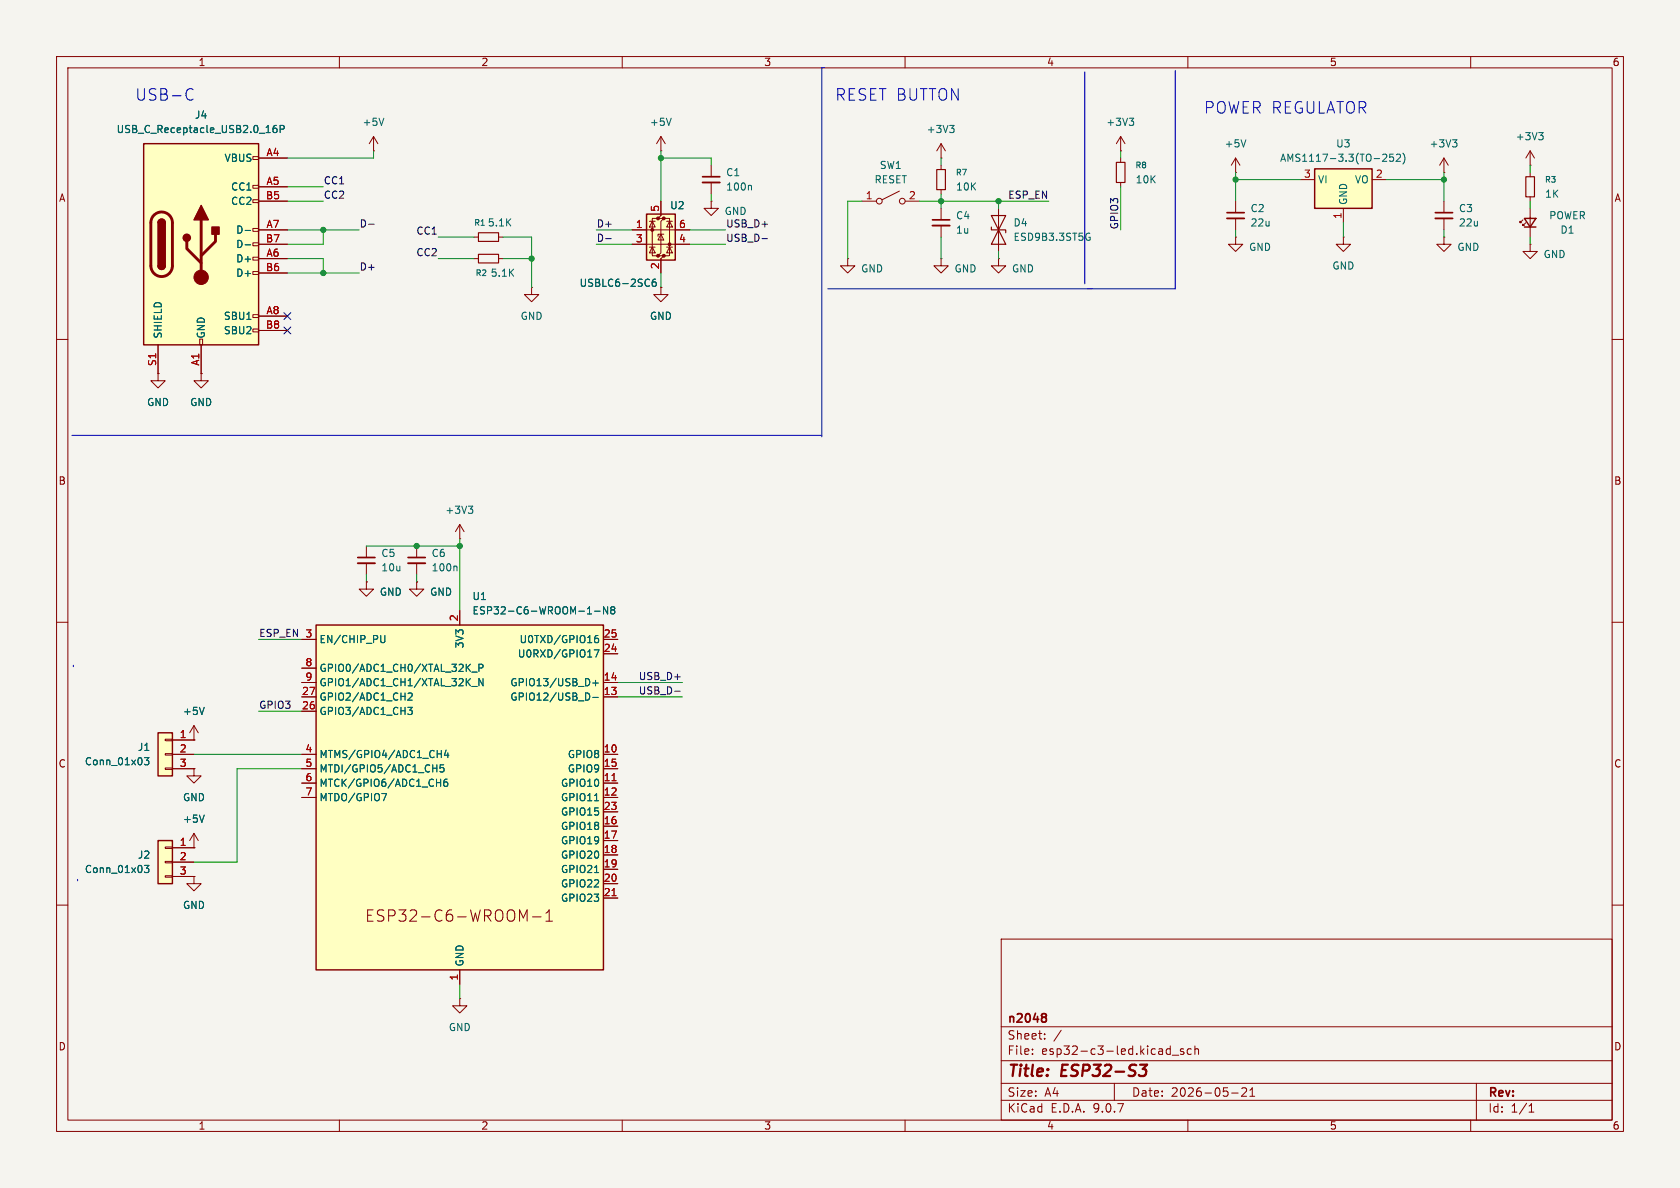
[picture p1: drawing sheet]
<svg xmlns="http://www.w3.org/2000/svg" width="297mm" height="210mm" viewBox="0 0 297 210" stroke-linecap="round" stroke-linejoin="round" font-family="sans-serif">
<path d="M0 0h297v210h-297z" fill="#f5f4ef" stroke="#f5f4ef" stroke-width=".18"/>
<g fill="none" stroke="#840000" stroke-width=".18">
<path d="M10 10h277v190h-277zM12 12h273v186h-273zM60 10v2M110 10v2M160 10v2M210 10v2M260 10v2M166.4 36.8v2.1M166.4 39.9v2M176.5 36.8v7.7M218.4 30.5h.1M218.4 27.9l-.7 1.3"/>
<path d="M218.4 27.9l.8 1.3M218.4 27.9v2.6M270.5 29.2h.1M270.5 26.7l-.8 1.2M270.5 26.7l.8 1.2M270.5 26.7v2.5M83.8 45.7h.8M83.8 41.9h.8M88.1 45.7h.8M88.1 41.9h.8M94 50.8v1.3h1.2l-1.2 1.2-1.3-1.2h1.3M94 50.8h.1"/>
<path d="M149.9 45.7v1.3h1.2l-1.2 1.3-1.3-1.3h1.3M149.9 45.7h.1M166.4 45.7v1.3h1.2l-1.2 1.3-1.3-1.3h1.3M166.4 45.7h.1M176.5 45.7v1.3h1.3l-1.3 1.3-1.2-1.3h1.2M176.5 45.7h.1M237.5 41.9v1.3h1.3l-1.3 1.3-1.3-1.3h1.3M237.5 41.9h.1M10 60h2M285 60h2M10 110h2M285 110h2"/>
<path d="M34.3 149.9h.1M34.3 147.3l.8 1.3M34.3 147.3l-.8 1.3M34.3 147.3v2.6M10 160h2M177 166h108v32h-108zM285 160h2M60 198v2M110 198v2M160 198v2M177 194.5h108M177 191.5h108"/>
<path d="M177 187.5h108M177 181.5h108M182.5 186.3v.1M182.5 185.5v.1M184.7 183.6v.1M184.7 182.8v.1M187.6 182.1l-1.3 2M197 191.5v3M206.5 185.4l.4 .1M206.9 184.9v1.5M206.9 186.3l-.4 .1M207.2 186.5h1.2"/>
<path d="M209.2 185.5l-.3-.1-.2 .2v.2l.5 .2v.3h-.5M210 198v2M210.6 185.5l-.4-.1-.3 .3v.4l.1 .2h.6M211.2 185.5l.3-.1 .3 .1 .1 .9M211.2 184.9v1.5M217.7 193.2h1.2M219.5 192.4l.6-.1 .2 .1 .1 .3-.9 1.1h.9M221 193.8h.8M221 192.7l.4-.4v1.5M260 198v2M261 191.5v6.5M270.3 196.6h.9"/>
<path d="M270.3 195.5l.4-.4v1.5"/>
</g>
<path d="M201.6 188.2h1.2l-.8 .8h.3l.3 .2v.6l-.4 .4h-.6" fill="none" stroke="#840000" stroke-width=".4"/>
<path d="M164.8 38.9h3.1M184.4 179.2l.4 .1 .2 .2-.3 .3M184.4 179.8h.3M184.7 179.8l.2 .2 .1 .4-.2 .2-.4 .1" fill="none" stroke="#840000" stroke-width=".3"/>
<path d="M220.3 24.7l-.5 1.3M272 23.4h.8l-.4 .5M272.6 23.9l.2 .3v.3l-.2 .2M192.4 41.2l.3 .1M192.5 41.9h.2v.5l-.3 .1M36.1 144.1l-.4 1.3" fill="none" stroke="#006464" stroke-width=".18"/>
<path d="M175.3 38.1h2.5l-1.3 2.5zM84.6 45h3.5v1.5h-3.5zM84.6 41.1h3.5v1.6h-3.5zM175.3 40.1v.5h2.5v.5M176.5 40.6l1.3 2.6h-2.5z" fill="none" stroke="#840000" stroke-width=".2"/>
<path d="M164.8 39.9h3.1" fill="none" stroke="#840000" stroke-width=".33"/>
<path d="M232.4 29.8h10.2v7h-10.2z" fill="#ffffc2"/>
<path d="M232.4 29.8h10.2v7h-10.2z" fill="none" stroke="#840000" stroke-width=".25"/>
<path d="M125.7 29.2v2M125.7 32.3v2M229.9 31.8h2.5M237.5 36.8v2.6M242.6 31.8h2.5" fill="none" stroke="#840000" stroke-width=".18"/>
<path d="M132.7 32.8l.2 .1v.7M244.6 27.2l.4 .1 .2 .3-.8 .9h.8M246.3 27.2h-.6v.7l.1-.2 .5 .1 .1 .2-.1 .4-.2 .1-.4-.1M246.9 27.4l.4-.2 .3 .4-.8 .9h.8M248 27.1a1.46 1.46 0 0 1 0 1.9" fill="none" stroke="#006464" stroke-width=".18"/>
<path d="M124.2 31.2h3.1" fill="none" stroke="#840000" stroke-width=".3"/>
<path d="M124.2 32.3h3.1" fill="none" stroke="#840000" stroke-width=".33"/>
<path d="M27.9 129.5h2.6v7.7h-2.6z" fill="#ffffc2"/>
<path d="M27.9 129.5h2.6v7.7h-2.6z" fill="none" stroke="#840000" stroke-width=".25"/>
<path d="M29.2 130.7h1.3v.2h-1.3zM29.2 133.2h1.3v.3h-1.3zM29.2 135.8h1.3v.2h-1.3zM30.5 130.8h3.8M30.5 133.4h3.8M30.5 135.9h3.8M81.3 176.5v1.3h1.2l-1.2 1.3-1.3-1.3h1.3M81.3 176.5h.1" fill="none" stroke="#840000" stroke-width=".18"/>
<path d="M25.5 133.9h.8l-.4 .5 .4 .1v.6l-.2 .1-.6-.1" fill="none" stroke="#006464" stroke-width=".18"/>
<path d="M55.9 110.5h50.8v61h-50.8z" fill="#ffffc2"/>
<path d="M55.9 110.5h50.8v61h-50.8z" fill="none" stroke="#840000" stroke-width=".25"/>
<g fill="none" stroke="#840000" stroke-width=".18">
<path d="M53.3 113h2.6M53.3 118.1h2.6M81.3 108v2.5M106.7 113h2.5M106.7 115.6h2.5M34.3 130.8h.1M34.3 128.3l.8 1.2M34.3 128.3l-.8 1.2M34.3 128.3v2.5M53.3 120.7h2.6M53.3 123.2h2.6M53.3 125.7h2.6"/>
<path d="M53.3 133.4h2.6M53.3 135.9h2.6M53.3 138.4h2.6M106.7 120.7h2.5M106.7 123.2h2.5M106.7 133.4h2.5M106.7 135.9h2.5M106.7 138.4h2.5M53.3 141h2.6M106.7 141h2.5M106.7 143.5h2.5M106.7 146.1h2.5"/>
<path d="M106.7 148.6h2.5M106.7 151.1h2.5M106.7 153.7h2.5M106.7 156.2h2.5M106.7 158.8h2.5M81.3 171.5v2.5M92.5 162.3l.7-1.5v2M94.1 162.1h1.6M96.5 162.8h1.2M96.5 161.4l.6-.6v2"/>
</g>
<g fill="none" stroke="#006464" stroke-width=".18">
<path d="M68 112.3v1.2l-.2 .1-.4-.1M83.4 118.8h1M84.7 118.1l.6-.1 .1-.2-.1-.3-.6-.1v1.3M85.4 120v1.2l-.7-1.2v1.2M103.9 108.5h.7M105 114.9h.9l-.6 1.2M105.1 108h1M105.7 112.3l-.4 .1a.86 .86 0 0 0 0 1.2l.5-.1v-.4l-.2-.3-.4 .1-.1 .2M107.4 107.3v1.2l-.7-1.2v1.2M108.2 107.8l-.2 .2v.4l.2 .1h.4l.1-.2v-.3l-.2-.2M108.2 107.8l-.2-.2 .2-.3h.3l.2 .2-.2 .3M108.2 107.8h.3"/>
<path d="M36.1 125l-.4 1.3M72.1 125h.8l-.4 .5 .3 .1v.6l-.2 .1-.5-.1M72.2 122.6l.4-.1 .3 .4-.8 .9h.8M76.5 135.8h.7M77.2 138.3h.7M77.2 135.2v1.3M77.3 133.3h.7M77.9 137.7v1.3M78 132.7v1.2M78.4 135.2h-.6v.6l.2-.1h.4l.1 .2-.1 .4-.1 .2-.5-.2M78.9 132.6l-.3 .9h.7M79 137.7l-.3 .1a.86 .86 0 0 0 0 1.2l.4-.1 .1-.4-.3-.3h-.2l-.3 .3"/>
<path d="M79.2 133.1v.8M83.4 121.4h1M104 122.6l.3 .4-.3 .7M104.8 120.7h1M104.8 123.3h1M105.3 120.3v.9M67.5 140.3h.8l-.5 1.2M105.1 141.5h.7M105.1 154.2h.7"/>
</g>
<path d="M108.2 138h.7M108.2 158.3h.7" fill="none" stroke="#a90000" stroke-width=".18"/>
<path d="M27.9 148.6h2.6v7.6h-2.6z" fill="#ffffc2"/>
<path d="M27.9 148.6h2.6v7.6h-2.6z" fill="none" stroke="#840000" stroke-width=".25"/>
<g fill="none" stroke="#840000" stroke-width=".18">
<path d="M66 26.7h.1M66 24.1l-.7 1.3M66 24.1l.8 1.3M66 24.1v2.6M218.4 35.6v2M218.4 38.6v2M255.3 30.5h.1M255.3 27.9l-.8 1.3M255.3 27.9l.7 1.3M255.3 27.9v2.6M270.5 30.5v.7M270.5 34.8v.8"/>
<path d="M218.4 41.9v1.3h1.3l-1.3 1.3-1.2-1.3h1.2M218.4 41.9h.1M27.9 66v1.3h1.3l-1.3 1.3-1.2-1.3h1.2M27.9 66h.1M35.6 66v1.3h1.2l-1.2 1.3-1.3-1.3h1.3M35.6 66h.1M64.8 96.5v2.1M64.8 99.6v2M73.7 96.5v2.1M73.7 99.6v2M81.3 95.3h.1M81.3 92.7l-.8 1.3"/>
<path d="M81.3 92.7l.7 1.3M81.3 92.7v2.6M64.8 102.9v1.2h1.2l-1.2 1.3-1.3-1.3h1.3M64.8 102.9h.1M73.7 102.9v1.2h1.2l-1.2 1.3-1.3-1.3h1.3M73.7 102.9h.1M29.2 149.7h1.3v.3h-1.3zM29.2 152.3h1.3v.2h-1.3zM29.2 154.8h1.3v.3h-1.3zM30.5 149.9h3.8M30.5 152.4h3.8M30.5 154.9h3.8"/>
</g>
<path d="M67.9 20.9l-.5 1.3M256.8 24.7h.8l-.5 .5M257.3 25.2l.3 .2v.3l-.3 .3M82.8 89.5h.8l-.4 .5M83.3 90l.3 .2v.3l-.3 .2M80.6 100.1l.2 .2v.6M25.5 153h.8l-.4 .5 .4 .1v.5l-.2 .1-.6-.1" fill="none" stroke="#006464" stroke-width=".18"/>
<path d="M216.9 37.6h3.1M63.2 98.6h3.1M72.1 98.6h3.1" fill="none" stroke="#840000" stroke-width=".3"/>
<path d="M216.9 38.6h3.1M63.2 99.6h3.1M72.1 99.6h3.1" fill="none" stroke="#840000" stroke-width=".33"/>
<path d="M269.7 31.2h1.6v3.6h-1.6z" fill="none" stroke="#840000" stroke-width=".2"/>
<path d="M25.4 25.4h20.3v35.6h-20.3z" fill="#ffffc2"/>
<g fill="none" stroke="#840000" stroke-width=".18">
<path d="M44.7 27.7h1v.5h-1zM44.7 32.8h1v.5h-1zM44.7 35.3h1v.5h-1zM45.7 27.9h5.1M45.7 33h5.1M45.7 35.6h5.1M116.8 26.7h.1M116.8 24.1l-.7 1.3M116.8 24.1l.8 1.3M116.8 24.1v2.6M125.7 35.6v1.2h1.3l-1.3 1.3-1.2-1.3h1.2M125.7 35.6h.1"/>
<path d="M152.4 35.6h2.5M159 33.8l-3 1.5M160 35.6h2.6M166.4 27.9h.1M166.4 25.4v2.5M166.4 29.2v.8M166.4 33.5v.8M166.4 25.4l-.8 1.3M166.4 25.4l.7 1.3M198.1 26.7h.1M198.1 24.1v2.6M198.1 27.9v.8"/>
<path d="M198.1 32.3v.7M198.1 24.1l-.7 1.3M198.1 24.1l.8 1.3M255.3 35.6v2M255.3 38.6v2M269.2 38.9l-.5 .5v-.3v.3h.3M269.7 39.4l-.5 .5v-.3v.3h.3M270.5 36.8v5.1M35.3 59.9h.5v1.1h-.5zM44.7 40.4h1v.5h-1zM44.7 42.9h1v.5h-1zM44.7 45.5h1v.5h-1z"/>
<path d="M44.7 48h1v.5h-1zM44.7 55.6h1v.5h-1zM44.7 58.2h1v.5h-1zM45.7 40.6h5.1M45.7 43.2h5.1M45.7 45.7h5.1M45.7 48.3h5.1M45.7 55.9h5.1M45.7 58.4h5.1M116.8 50.8v1.3h1.3l-1.3 1.2-1.2-1.2h1.2M116.8 50.8h.1M255.3 41.9v1.3h1.2l-1.2 1.3-1.3-1.3h1.3"/>
<path d="M255.3 41.9h.1M270.5 43.2v1.3h1.3l-1.3 1.2-1.3-1.2h1.3M270.5 43.2h.1M27.9 61v5M35.6 61v5"/>
<circle cx="155.4" cy="35.6" r=".51"/>
<circle cx="159.5" cy="35.6" r=".51"/>
</g>
<path d="M25.4 25.4h20.3v35.6h-20.3zM27.9 39.4a.64 .64 0 0 1 .7-.7 .64 .64 0 0 1 .6 .7M269.5 38.6h2l-1 1.5zM27.9 47a.64 .64 0 0 0 .7 .6 .64 .64 0 0 0 .6-.6M269.5 40.1h2" fill="none" stroke="#840000" stroke-width=".25"/>
<path d="M27.2 38a1.9 1.9 0 0 1 2.1-.4 1.9 1.9 0 0 1 1.2 1.8v7.6a1.91 1.91 0 0 1-1.9 1.9 1.91 1.91 0 0 1-1.9-1.9v-7.8l.1-.6zM35.6 38.9v10.1M33 42.7v1.2l2.6 2.6M38.1 41.4v1.3l-2.5 2.5" fill="none" stroke="#840000" stroke-width=".51"/>
<g fill="#840000" stroke="#840000" stroke-width=".25">
<path d="M27.9 39.4h1.3v7.6h-1.3z"/>
<path d="M28.1 38.9a.64 .64 0 0 1 .7-.1 .64 .64 0 0 1 .4 .6h-1.3z"/>
<path d="M27.9 47h1.3a.64 .64 0 0 1-.6 .6 .64 .64 0 0 1-.7-.6z"/>
<path d="M35.6 36.3l1.2 2.6h-2.5z"/>
<path d="M37.5 40.1h1.2v1.3h-1.2z"/>
<circle cx="33" cy="42" r=".63"/>
</g>
<circle cx="35.6" cy="49" r="1.27" fill="#840000" stroke="#840000" stroke-width=".18"/>
<path d="M48.9 22.2h-.4a.86 .86 0 0 0 0 1.2l.4-.1 .1-.4-.3-.2h-.3l-.1 .2M49.5 22.8h.6l.2-.2-.1-.3-.7-.1v1.2M118.7 20.9l-.5 1.3M167.9 22.2h.8l-.5 .5M168.4 22.7l.3 .2v.3l-.3 .2M199.6 20.9h.8l-.4 .5M200.2 21.4l.2 .2v.3l-.2 .3M43.3 40.7h1M43.3 43.3h1" fill="none" stroke="#006464" stroke-width=".18"/>
<path d="M253.7 37.6h3.1" fill="none" stroke="#840000" stroke-width=".3"/>
<path d="M253.7 38.6h3.1" fill="none" stroke="#840000" stroke-width=".33"/>
<path d="M165.6 30h1.5v3.5h-1.5zM197.4 28.7h1.5v3.6h-1.5z" fill="none" stroke="#840000" stroke-width=".2"/>
<path d="M114.3 37.8h5.1v8.2h-5.1z" fill="#ffffc2"/>
<g fill="#840000" stroke="#840000" stroke-width=".18">
<circle cx="115.3" cy="40.6" r=".25"/>
<circle cx="116.3" cy="38.6" r=".25"/>
<circle cx="116.3" cy="45.2" r=".25"/>
<circle cx="117.3" cy="38.6" r=".25"/>
<circle cx="117.3" cy="45.2" r=".25"/>
<circle cx="118.4" cy="43.2" r=".25"/>
</g>
<g fill="none" stroke="#840000" stroke-width=".18">
<path d="M45.7 27.9h5.1M45.7 33h5.1M45.7 35.6h5.1M114.8 39.1h1M115.3 39.1l.5 1h-1zM116.3 38.6h-1v6.6h1M116.8 35.6v2.5l-.5 .5h1l-.5 .5v5.6l-.5 .5h1l-.5 .5v2.6M117.3 38.6h1.1v6.6h-1.1M117.9 39.1h1M118.4 39.1l.5 1h-1zM45.7 40.6h5.1M45.7 43.2h5.1"/>
<path d="M45.7 45.7h5.1M45.7 48.3h5.1M45.7 55.9h5.1M45.7 58.4h5.1M111.8 40.6h10.1M111.8 43.2h10.1M114.8 43.7h1M115.3 43.7l.5 1h-1zM116.8 41.4l.5 1h-1zM116.8 50.8h.1M117.3 41.4h-1v.4M117.9 43.7h1"/>
<path d="M118.4 43.7l.5 1h-1zM27.9 66h.1M27.9 61v5M35.6 66h.1M35.6 61v5M53.3 113h2.6M53.3 118.1h2.6M64.8 102.9h.1M73.7 102.9h.1M81.3 108v2.5M106.7 113h2.5M106.7 115.6h2.5"/>
<path d="M30.5 133.4h3.8M30.5 135.9h3.8M30.5 130.8h3.8M34.3 135.9v1.3h-1.3l1.3 1.2 1.3-1.2h-1.3M34.3 135.9h.1M34.3 130.8h.1M53.3 120.7h2.6M53.3 123.2h2.6M53.3 125.7h2.6M53.3 133.4h2.6M53.3 135.9h2.6M53.3 138.4h2.6"/>
<path d="M106.7 120.7h2.5M106.7 123.2h2.5M106.7 133.4h2.5M106.7 135.9h2.5M106.7 138.4h2.5M30.5 149.9h3.8M30.5 152.4h3.8M30.5 154.9h3.8M34.3 154.9v1.3h-1.3l1.3 1.3 1.3-1.3h-1.3M34.3 154.9h.1M34.3 149.9h.1M53.3 141h2.6"/>
<path d="M106.7 141h2.5M106.7 143.5h2.5M106.7 146.1h2.5M106.7 148.6h2.5M106.7 151.1h2.5M106.7 153.7h2.5M106.7 156.2h2.5M106.7 158.8h2.5M81.3 171.5v2.5"/>
</g>
<path d="M114.3 37.8h5.1v8.2h-5.1z" fill="none" stroke="#840000" stroke-width=".25"/>
<g fill="none" stroke="#006464" stroke-width=".18">
<path d="M48.9 22.2h-.4a.86 .86 0 0 0 0 1.2l.4-.1 .1-.4-.3-.2h-.3l-.1 .2M49.5 22.8h.6l.2-.2-.1-.3-.7-.1v1.2M43.3 40.7h1M43.3 43.3h1M115.9 49.3l-.4 .1a.86 .86 0 0 0 0 1.2l.5-.1v-.4l-.2-.3h-.3l-.2 .3M68 112.3v1.2l-.2 .1-.4-.1M83.4 118.8h1M84.7 118.1l.6-.1 .1-.2-.1-.3-.6-.1v1.3M85.4 120v1.2l-.7-1.2v1.2M103.9 108.5h.7M105 114.9h.9l-.6 1.2M105.1 108h1"/>
<path d="M105.7 112.3l-.4 .1a.86 .86 0 0 0 0 1.2l.5-.1v-.4l-.2-.3-.4 .1-.1 .2M107.4 107.3v1.2l-.7-1.2v1.2M108.2 107.8l-.2 .2v.4l.2 .1h.4l.1-.2v-.3l-.2-.2M108.2 107.8l-.2-.2 .2-.3h.3l.2 .2-.2 .3M108.2 107.8h.3M25.5 133.9h.8l-.4 .5 .4 .1v.6l-.2 .1-.6-.1M36.1 125l-.4 1.3M72.1 125h.8l-.4 .5 .3 .1v.6l-.2 .1-.5-.1M72.2 122.6l.4-.1 .3 .4-.8 .9h.8M76.5 135.8h.7M77.2 138.3h.7M77.2 135.2v1.3"/>
<path d="M77.3 133.3h.7M77.9 137.7v1.3M78 132.7v1.2M78.4 135.2h-.6v.6l.2-.1h.4l.1 .2-.1 .4-.1 .2-.5-.2M78.9 132.6l-.3 .9h.7M79 137.7l-.3 .1a.86 .86 0 0 0 0 1.2l.4-.1 .1-.4-.3-.3h-.2l-.3 .3M79.2 133.1v.8M83.4 121.4h1M104 122.6l.3 .4-.3 .7M104.8 120.7h1M104.8 123.3h1M105.3 120.3v.9"/>
<path d="M25.5 153h.8l-.4 .5 .4 .1v.5l-.2 .1-.6-.1M36.1 144.1l-.4 1.3M67.5 140.3h.8l-.5 1.2M105.1 141.5h.7M105.1 154.2h.7"/>
</g>
<path d="M65.2 39.6h.9M107.1 42.2h1M134.7 42.2h1M119.3 122.2h.9" fill="none" stroke="#0f0f0f" stroke-width=".18"/>
<path d="M33.3 15.8a.71 .71 0 0 1 .8 .1M34.1 17.5a.71 .71 0 0 1-.8 .1M145.8 11.9h-.5v65.3M191.8 12.7v37.5M207.8 12.4v38.7h-61.5M12.7 77h132.6M13 117.6v.3M13.7 155.4v.3" fill="none" stroke="#0000c2" stroke-width=".18"/>
<g fill="none" stroke="#009600" stroke-width=".18">
<path d="M50.8 35.6h6.3M50.8 33h6.3M66 26.7v1.2h-15.2M116.8 27.9h8.9v1.3M116.8 26.7v8.9M125.7 34.3v1.3M152.4 35.6h-2.5v10.1M162.6 35.6h22.8M166.4 27.9v1.3M166.4 34.3v2.5M176.5 35.6v1.2M198.1 26.7v1.2"/>
<path d="M198.1 33v7.6M218.4 31.8h11.5M218.4 30.5v5.1M237.5 39.4v2.5M245.1 31.8h10.2M255.3 30.5v5.1M270.5 29.2v1.3M270.5 35.6v1.2M50.8 45.7h6.3v2.6M50.8 40.6h12.7M50.8 48.3h12.7M57.1 40.6v2.6h-6.3"/>
<path d="M77.5 45.7h6.3M77.5 41.9h6.3M88.9 45.7h5.1M88.9 41.9h5.1v8.9M105.4 40.6h6.4M105.4 43.2h6.4M116.8 48.3v2.5M121.9 40.6h6.4M121.9 43.2h6.4M166.4 41.9v3.8M176.5 44.5v1.2M218.4 40.6v1.3"/>
<path d="M255.3 40.6v1.3M270.5 41.9v1.3M64.8 96.5h16.5M81.3 95.3v12.7M45.7 113h7.6M64.8 101.6v1.3M73.7 101.6v1.3M34.3 133.4h19M45.7 125.7h7.6M53.3 135.9h-11.4v16.5h-7.6M109.2 120.7h11.4M109.2 123.2h11.4"/>
<path d="M81.3 174v2.5"/>
</g>
<path d="M50.2 57.8l1.2 1.2M50.2 55.3l1.2 1.2M51.4 57.8l-1.2 1.2M51.4 55.3l-1.2 1.2" fill="none" stroke="#000084" stroke-width=".18"/>
<path d="M108.2 138h.7M108.2 158.3h.7" fill="none" stroke="#a90000" stroke-width=".18"/>
<g fill="#009600" stroke="#009600" stroke-width=".18">
<circle cx="166.4" cy="35.6" r=".46"/>
<circle cx="176.5" cy="35.6" r=".46"/>
<circle cx="116.8" cy="27.9" r=".46"/>
<circle cx="81.3" cy="96.5" r=".46"/>
<circle cx="73.7" cy="96.5" r=".46"/>
<circle cx="57.1" cy="40.6" r=".46"/>
<circle cx="57.1" cy="48.3" r=".46"/>
<circle cx="255.3" cy="31.8" r=".46"/>
<circle cx="218.4" cy="31.8" r=".46"/>
<circle cx="94" cy="45.7" r=".46"/>
</g>
<g font-size="2.8" fill="#0000c2">
<text x="23.9" y="18">USB-C</text>
<text x="147.6" y="18">RESET BUTTON</text>
<text x="212.8" y="20.3">POWER REGULATOR</text>
</g>
<g font-size="2.8" fill="#840000">
<text x="64.5" y="163.2">ESP32-C6-WROOM-1</text>
<text x="178" y="190.9">Title:</text>
<text x="187.7" y="190.9">ESP32-S3</text>
</g>
<g font-size="2.1" fill="#840000">
<text x="178" y="184">Sheet:</text>
<text x="178" y="181.2">n2048</text>
<text x="178" y="186.7">File:</text>
<text x="184.1" y="186.7">esp32-c3-led.kicad_sch</text>
<text x="178" y="196.9">KiCad</text>
<text x="178" y="194.1">Size:</text>
<text x="184.7" y="194.1">A4</text>
<text x="185.7" y="196.9">E.D.A.</text>
<text x="193.3" y="196.9">9.0.7</text>
<text x="200" y="194.1">Date:</text>
<text x="207" y="194.1">2026-05-21</text>
<text x="263" y="194.3">Rev:</text>
<text x="263" y="196.9">Id:</text>
<text x="267.1" y="196.9">1/1</text>
</g>
<g font-size="1.8" fill="#840000">
<text x="35" y="11.9">1</text>
<text x="85" y="11.9">2</text>
<text x="135" y="11.9">3</text>
<text x="185" y="11.9">4</text>
<text x="235" y="11.9">5</text>
<text x="285" y="11.9">6</text>
<text x="10.3" y="35.9">A</text>
<text x="285.3" y="35.9">A</text>
<text x="10.3" y="85.9">B</text>
<text x="285.3" y="85.9">B</text>
<text x="10.3" y="135.9">C</text>
<text x="285.3" y="135.9">C</text>
<text x="10.3" y="185.9">D</text>
<text x="285.3" y="185.9">D</text>
<text x="35" y="199.9">1</text>
<text x="85" y="199.9">2</text>
<text x="135" y="199.9">3</text>
<text x="185" y="199.9">4</text>
<text x="235" y="199.9">5</text>
<text x="285" y="199.9">6</text>
</g>
<g font-size="1.8" fill="#006464">
<text x="20.5" y="23.7">USB_C_Receptacle_USB2.0_16P</text>
<text x="34.4" y="21.2">J4</text>
<text x="64" y="22.5">+5V</text>
<text x="114.8" y="22.5">+5V</text>
<text x="163.7" y="23.7">+3V3</text>
<text x="195.5" y="22.5">+3V3</text>
<text x="39.6" y="28.8">VBUS</text>
<text x="216.4" y="26.3">+5V</text>
<text x="226.2" y="28.8">AMS1117-3.3(TO-252)</text>
<text x="236.1" y="26.3">U3</text>
<text x="252.6" y="26.3">+3V3</text>
<text x="267.9" y="25">+3V3</text>
<text x="40.8" y="33.9">CC1</text>
<text x="128.3" y="31.3">C1</text>
<text x="128.3" y="33.9">100n</text>
<text x="154.5" y="32.6">RESET</text>
<text x="155.4" y="30.1">SW1</text>
<text x="168.9" y="33.9">10K</text>
<text x="200.7" y="32.6">10K</text>
<text x="232.9" y="32.6">VI</text>
<text x="239.4" y="32.6">VO</text>
<text x="273.1" y="35.2">1K</text>
<text x="40.8" y="36.4">CC2</text>
<text x="41.7" y="41.5">D-</text>
<text x="86.1" y="40.2">5.1K</text>
<text x="118.4" y="37.2">U2</text>
<text x="128" y="38.2">GND</text>
<text x="168.9" y="39">C4</text>
<text x="168.9" y="41.5">1u</text>
<text x="179.1" y="40.2">D4</text>
<text x="221" y="37.7">C2</text>
<text x="221" y="40.2">22u</text>
<text x="238.4" y="36.3" transform="rotate(-90 238.4 36.3)">GND</text>
<text x="257.8" y="37.7">C3</text>
<text x="257.8" y="40.2">22u</text>
<text x="273.8" y="39">POWER</text>
<text x="275.8" y="41.5">D1</text>
<text x="41.7" y="44">D-</text>
<text x="41.7" y="46.6">D+</text>
<text x="179.1" y="42.8">ESD9B3.3ST5G</text>
<text x="220.7" y="44.6">GND</text>
<text x="235.5" y="47.9">GND</text>
<text x="257.6" y="44.6">GND</text>
<text x="272.8" y="45.8">GND</text>
<text x="41.7" y="49.1">D+</text>
<text x="86.7" y="49.1">5.1K</text>
<text x="102.4" y="50.9">USBLC6-2SC6</text>
<text x="152.1" y="48.4">GND</text>
<text x="168.7" y="48.4">GND</text>
<text x="178.8" y="48.4">GND</text>
<text x="28.8" y="59.9" transform="rotate(-90 28.8 59.9)">SHIELD</text>
<text x="36.4" y="59.9" transform="rotate(-90 36.4 59.9)">GND</text>
<text x="39.5" y="56.7">SBU1</text>
<text x="39.5" y="59.3">SBU2</text>
<text x="91.9" y="56.7">GND</text>
<text x="114.8" y="56.7">GND</text>
<text x="25.9" y="72">GND</text>
<text x="33.5" y="72">GND</text>
<text x="78.6" y="91">+3V3</text>
<text x="67.3" y="98.7">C5</text>
<text x="67.3" y="101.2">10u</text>
<text x="76.2" y="98.7">C6</text>
<text x="76.2" y="101.2">100n</text>
<text x="67.1" y="105.5">GND</text>
<text x="75.9" y="105.5">GND</text>
<text x="83.4" y="106.3">U1</text>
<text x="56.4" y="113.9">EN/CHIP_PU</text>
<text x="83.4" y="108.8">ESP32-C6-WROOM-1-N8</text>
<text x="91.8" y="113.9">U0TXD/GPIO16</text>
<text x="56.4" y="119">GPIO0/ADC1_CH0/XTAL_32K_P</text>
<text x="82.1" y="114.7" transform="rotate(-90 82.1 114.7)">3V3</text>
<text x="91.5" y="116.4">U0RXD/GPIO17</text>
<text x="56.4" y="121.5">GPIO1/ADC1_CH1/XTAL_32K_N</text>
<text x="56.4" y="124.1">GPIO2/ADC1_CH2</text>
<text x="90.1" y="121.5">GPIO13/USB_D+</text>
<text x="90.1" y="124.1">GPIO12/USB_D-</text>
<text x="32.3" y="126.6">+5V</text>
<text x="56.4" y="126.6">GPIO3/ADC1_CH3</text>
<text x="14.9" y="135.5">Conn_01x03</text>
<text x="24.3" y="132.9">J1</text>
<text x="56.4" y="134.2">MTMS/GPIO4/ADC1_CH4</text>
<text x="56.4" y="136.8">MTDI/GPIO5/ADC1_CH5</text>
<text x="100.3" y="134.2">GPIO8</text>
<text x="100.3" y="136.8">GPIO9</text>
<text x="32.3" y="141.8">GND</text>
<text x="56.4" y="139.3">MTCK/GPIO6/ADC1_CH6</text>
<text x="56.4" y="141.8">MTDO/GPIO7</text>
<text x="99.1" y="139.3">GPIO10</text>
<text x="99.1" y="141.8">GPIO11</text>
<text x="32.3" y="145.6">+5V</text>
<text x="99.1" y="144.4">GPIO15</text>
<text x="99.1" y="146.9">GPIO18</text>
<text x="99.1" y="149.5">GPIO19</text>
<text x="14.9" y="154.5">Conn_01x03</text>
<text x="24.3" y="152">J2</text>
<text x="99.1" y="152">GPIO20</text>
<text x="99.1" y="154.5">GPIO21</text>
<text x="32.3" y="160.9">GND</text>
<text x="99.1" y="157.1">GPIO22</text>
<text x="99.1" y="159.6">GPIO23</text>
<text x="82.1" y="170.9" transform="rotate(-90 82.1 170.9)">GND</text>
<text x="79.2" y="182.5">GND</text>
</g>
<g font-size="1.8" fill="#a90000">
<text x="47" y="27.7">A4</text>
<text x="46.9" y="35.3">B5</text>
<text x="47" y="32.8">A5</text>
<text x="153" y="35.3">1</text>
<text x="160.6" y="35.3">2</text>
<text x="230.4" y="31.5">3</text>
<text x="243.1" y="31.5">2</text>
<text x="47" y="40.4">A7</text>
<text x="112.3" y="40.4">1</text>
<text x="116.6" y="37.5" transform="rotate(-90 116.6 37.5)">5</text>
<text x="119.9" y="40.4">6</text>
<text x="237.2" y="38.8" transform="rotate(-90 237.2 38.8)">1</text>
<text x="46.9" y="42.9">B7</text>
<text x="47" y="45.5">A6</text>
<text x="112.3" y="42.9">3</text>
<text x="116.6" y="47.7" transform="rotate(-90 116.6 47.7)">2</text>
<text x="119.9" y="42.9">4</text>
<text x="46.9" y="48">B6</text>
<text x="46.9" y="58.2">B8</text>
<text x="47" y="55.6">A8</text>
<text x="27.7" y="64.8" transform="rotate(-90 27.7 64.8)">S1</text>
<text x="35.3" y="64.8" transform="rotate(-90 35.3 64.8)">A1</text>
<text x="53.9" y="112.8">3</text>
<text x="81" y="109.9" transform="rotate(-90 81 109.9)">2</text>
<text x="106.6" y="112.8">25</text>
<text x="53.9" y="117.9">8</text>
<text x="106.6" y="115.3">24</text>
<text x="53.3" y="122.9">27</text>
<text x="53.3" y="125.5">26</text>
<text x="53.9" y="120.4">9</text>
<text x="106.6" y="120.4">14</text>
<text x="106.6" y="122.9">13</text>
<text x="31.7" y="130.6">1</text>
<text x="31.7" y="133.1">2</text>
<text x="31.7" y="135.6">3</text>
<text x="53.9" y="133.1">4</text>
<text x="53.9" y="135.6">5</text>
<text x="106.6" y="133.1">10</text>
<text x="106.6" y="135.6">15</text>
<text x="53.9" y="138.2">6</text>
<text x="53.9" y="140.7">7</text>
<text x="106.6" y="138.2">11</text>
<text x="106.6" y="140.7">12</text>
<text x="106.6" y="143.3">23</text>
<text x="31.7" y="149.6">1</text>
<text x="106.6" y="145.8">16</text>
<text x="106.6" y="148.3">17</text>
<text x="31.7" y="152.1">2</text>
<text x="31.7" y="154.7">3</text>
<text x="106.6" y="150.9">18</text>
<text x="106.6" y="153.4">19</text>
<text x="106.6" y="156">20</text>
<text x="106.6" y="158.5">21</text>
<text x="81" y="173.4" transform="rotate(-90 81 173.4)">1</text>
</g>
<g font-size="1.8" fill="#0f0f0f">
<text x="57.1" y="35.2">CC2</text>
<text x="57.1" y="32.7">CC1</text>
<text x="178.1" y="35.2">ESP_EN</text>
<text x="63.5" y="40.3">D-</text>
<text x="73.5" y="41.6">CC1</text>
<text x="105.4" y="40.3">D+</text>
<text x="128.3" y="40.3">USB_D+</text>
<text x="197.8" y="40.6" transform="rotate(-90 197.8 40.6)">GPIO3</text>
<text x="63.5" y="47.9">D+</text>
<text x="73.5" y="45.4">CC2</text>
<text x="105.4" y="42.8">D-</text>
<text x="128.3" y="42.8">USB_D-</text>
<text x="45.7" y="112.7">ESP_EN 3</text>
<text x="45.7" y="125.4">GPIO3</text>
<text x="112.8" y="120.3">USB_D+</text>
<text x="112.8" y="122.8">USB_D-</text>
</g>
<g font-size="1.4" fill="#006464">
<text x="200.6" y="29.9">R8</text>
<text x="168.9" y="31.2">R7</text>
<text x="273" y="32.5">R3</text>
<text x="83.7" y="40.1">R1</text>
<text x="84" y="49">R2</text>
</g>
</svg>
